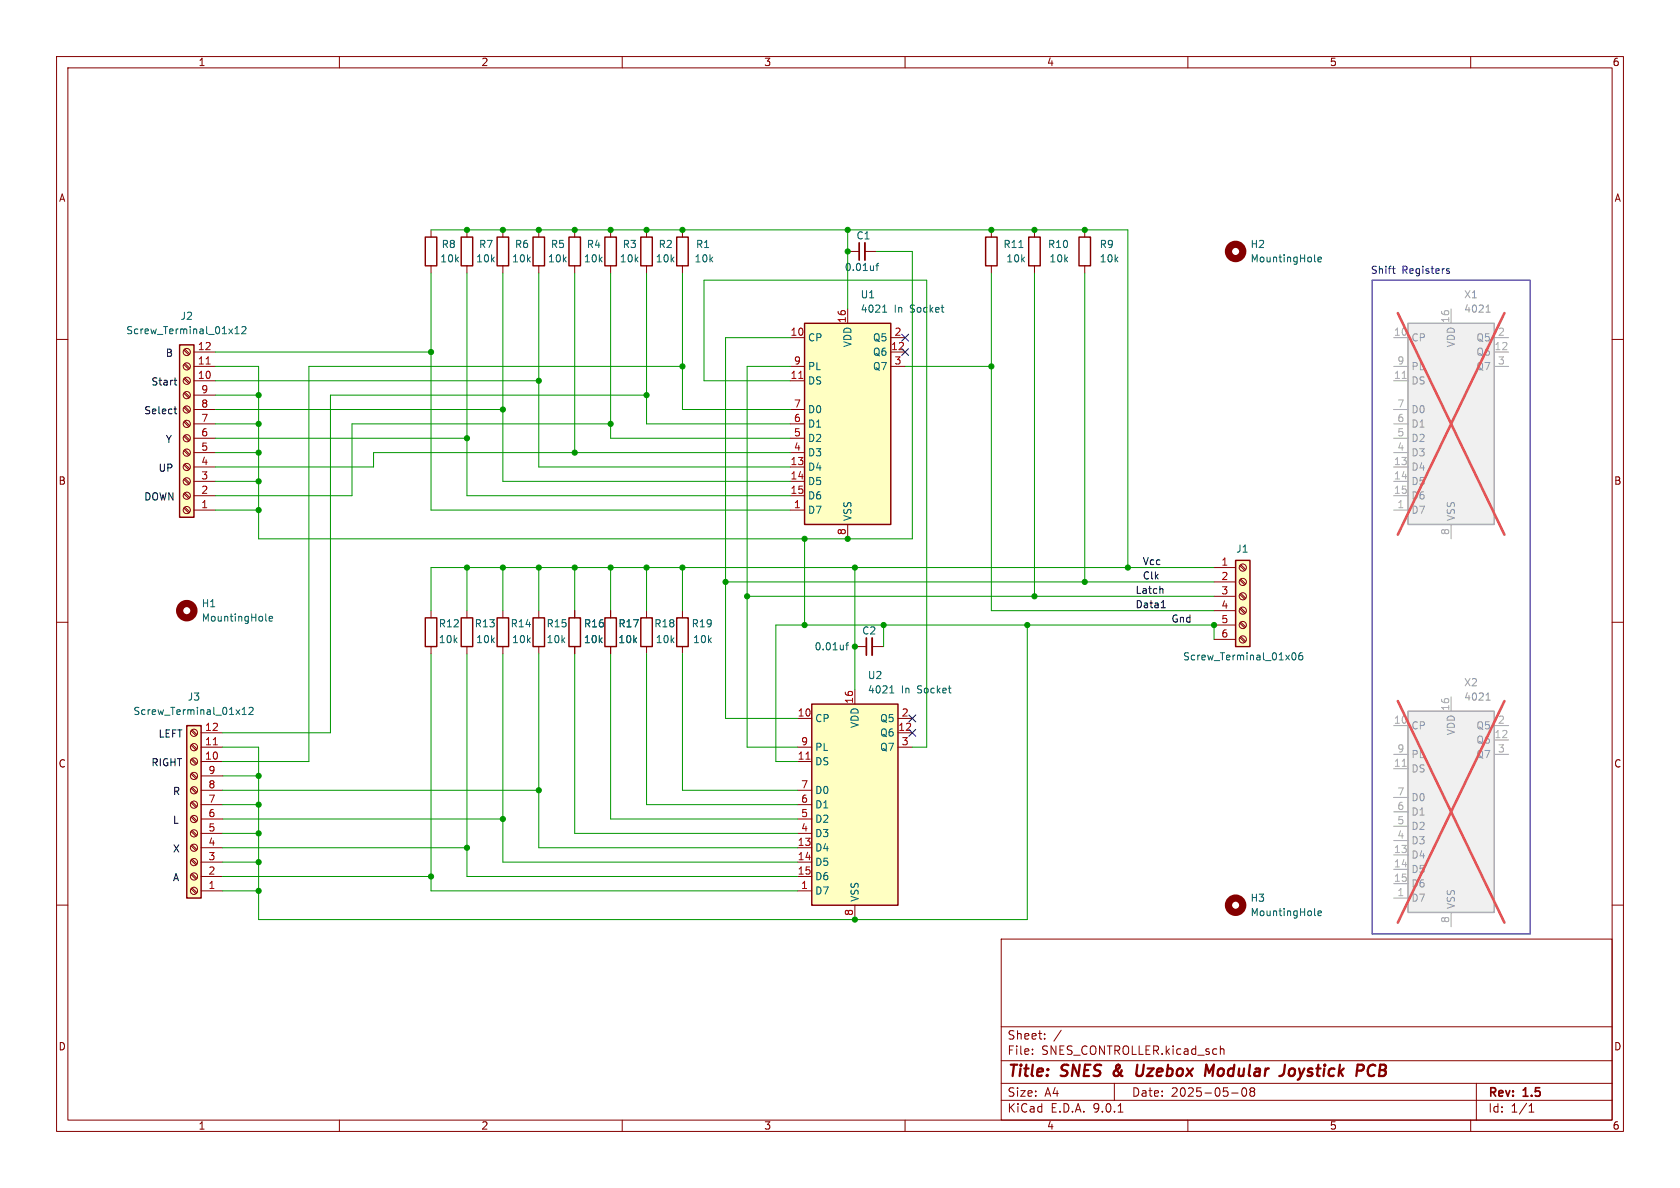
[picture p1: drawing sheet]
<svg xmlns="http://www.w3.org/2000/svg" width="297mm" height="210mm" viewBox="0 0 297 210" stroke-linecap="round" stroke-linejoin="round" font-family="sans-serif">
<g fill="none" stroke="#840000" stroke-width=".18">
<path d="M10 10h277v190h-277zM12 12h273v186h-273zM60 10v2M110 10v2M160 10v2M210 10v2M260 10v2M120.6 40.6v1.3M120.6 47v1.3M10 60h2M285 60h2M10 110h2"/>
<path d="M285 110h2M10 160h2M177 166h108v32h-108zM285 160h2M60 198v2M110 198v2M160 198v2M177 194.5h108M177 191.5h108M177 187.5h108M177 181.5h108M182.5 186.3v.1"/>
<path d="M182.5 185.5v.1M184.7 183.6v.1M184.7 182.8v.1M187.6 182.1l-1.3 2M197 191.5v3M197.7 196.6h.8M210 198v2M215.7 184.9v1.5M215.7 185.5l.3-.1 .3 .1 .1 .9M217.7 193.2h1.2M219.7 192.4l.2-.1a.81 .81 0 0 1 .6 .6 .81 .81 0 0 1-.3 .8l-.2 .1a.81 .81 0 0 1-.3-1.4zM221.2 192.9l-.2-.2 .2-.4 .5 .1 .1 .2-.3 .3"/>
<path d="M221.2 192.9l-.2 .3v.5l.2 .1 .5-.1 .1-.2-.1-.4-.2-.2M221.2 192.9h.3M260 198v2M261 191.5v6.5M270.3 196.6h.9M270.3 195.5l.4-.4v1.5"/>
</g>
<path d="M197 189.4a.53 .53 0 0 0 0 .7M201.1 188.2l-.2 1.6 .1 .3a.66 .66 0 0 0 .9-.1M213.3 188.2l.5 1.4 .8-1.4-.3 2M228.9 189.1a.57 .57 0 0 0-1 .2v.7a.57 .57 0 0 0 1-.2M241.9 189.9a.67 .67 0 0 0 1 .1M243.1 188.4a.73 .73 0 0 0-1.1 .3" fill="none" stroke="#840000" stroke-width=".4"/>
<path d="M119.6 41.9h2.1v5.1h-2.1z" fill="none" stroke="#840000" stroke-width=".25"/>
<path d="M31.7 61h2.6v30.4h-2.6z" fill="#ffffc2"/>
<path d="M31.7 61h2.6v30.4h-2.6z" fill="none" stroke="#840000" stroke-width=".25"/>
<g fill="none" stroke="#840000" stroke-width=".18">
<path d="M32.5 79.7l.9 .8M32.5 77.1l.9 .9M32.5 74.6l.9 .8M32.5 72.1l.9 .8M32.5 69.5l.9 .9M32.5 67l.9 .8M32.5 64.4l.9 .9M32.5 61.9l.9 .8M32.7 79.5l.9 .8M32.7 77l.9 .8M32.7 74.4l.9 .9M32.7 71.9l.9 .8"/>
<path d="M32.7 69.3l.9 .9M32.7 66.8l.9 .8M32.7 64.3l.9 .8M32.7 61.7l.9 .9M34.3 77.5h3.8M34.3 74.9h3.8M34.3 72.4h3.8M34.3 69.9h3.8M34.3 67.3h3.8M34.3 64.8h3.8M34.3 62.2h3.8M32.5 89.8l.9 .9"/>
<path d="M32.5 87.3l.9 .8M32.5 84.8l.9 .8M32.5 82.2l.9 .9M32.7 89.7l.9 .8M32.7 87.1l.9 .9M32.7 84.6l.9 .8M32.7 82l.9 .9M34.3 90.2h3.8M34.3 87.6h3.8M34.3 85.1h3.8M34.3 82.6h3.8M34.3 80h3.8"/>
<circle cx="33" cy="77.5" r=".63"/>
<circle cx="33" cy="69.8" r=".63"/>
<circle cx="33" cy="72.4" r=".63"/>
<circle cx="33" cy="62.2" r=".63"/>
<circle cx="33" cy="67.3" r=".63"/>
<circle cx="33" cy="64.8" r=".63"/>
<circle cx="33" cy="74.9" r=".63"/>
<circle cx="33" cy="82.5" r=".63"/>
<circle cx="33" cy="90.2" r=".63"/>
<circle cx="33" cy="80" r=".63"/>
<circle cx="33" cy="85.1" r=".63"/>
<circle cx="33" cy="87.6" r=".63"/>
</g>
<path d="M36.4 64.4h.8" fill="none" stroke="#a90000" stroke-width=".18"/>
<path d="M41.5 59h.8M41.5 58.1l.4-.4v1.3M42.8 57.9l.4-.2 .3 .4-.8 .9h.8" fill="none" stroke="#006464" stroke-width=".18"/>
<path d="M33 128.3h2.6v30.5h-2.6z" fill="#ffffc2"/>
<path d="M190.8 41.9h2v5.1h-2zM33 128.3h2.6v30.5h-2.6z" fill="none" stroke="#840000" stroke-width=".25"/>
<g fill="none" stroke="#840000" stroke-width=".18">
<path d="M191.8 40.6v1.3M191.8 47v1.3M151.1 114.3h2.1M154.2 114.3h2M33.8 139.4l.8 .8M33.8 136.8l.8 .9M33.8 134.3l.8 .8M33.8 131.7l.8 .9M33.8 129.2l.8 .8M34 139.2l.8 .8M34 136.7l.8 .8M34 134.1l.8 .9"/>
<path d="M34 131.6l.8 .8M34 129l.8 .9M35.6 139.7h3.8M35.6 137.2h3.8M35.6 134.6h3.8M35.6 132.1h3.8M35.6 129.5h3.8M33.8 157.1l.8 .9M33.8 154.6l.8 .8M33.8 152.1l.8 .8M33.8 149.5l.8 .9M33.8 147l.8 .8"/>
<path d="M33.8 144.4l.8 .9M33.8 141.9l.8 .8M34 157l.8 .8M34 154.4l.8 .9M34 151.9l.8 .8M34 149.4l.8 .8M34 146.8l.8 .9M34 144.3l.8 .8M34 141.7l.8 .9M35.6 157.5h3.8M35.6 154.9h3.8M35.6 152.4h3.8"/>
<path d="M35.6 149.9h3.8M35.6 147.3h3.8M35.6 144.8h3.8M35.6 142.2h3.8"/>
<circle cx="34.3" cy="134.6" r=".63"/>
<circle cx="34.3" cy="139.7" r=".63"/>
<circle cx="34.3" cy="129.5" r=".63"/>
<circle cx="34.3" cy="137.2" r=".63"/>
<circle cx="34.3" cy="132.1" r=".63"/>
<circle cx="34.3" cy="142.2" r=".63"/>
<circle cx="34.3" cy="157.5" r=".63"/>
<circle cx="34.3" cy="152.4" r=".63"/>
<circle cx="34.3" cy="149.9" r=".63"/>
<circle cx="34.3" cy="154.9" r=".63"/>
<circle cx="34.3" cy="147.3" r=".63"/>
<circle cx="34.3" cy="144.8" r=".63"/>
</g>
<path d="M37.7 131.7h.7" fill="none" stroke="#a90000" stroke-width=".18"/>
<path d="M232.4 46.1l.2 .2M233 45.9l.6-.1-.1-.3h-.3l-.2 .1 .1 .6h.4M149.5 114h.5M150 113.6l-.3 .2v1.1M42.8 126.3h.7M42.8 125.4l.4-.4v1.3M44 125.2l.5-.2 .3 .4-.8 .9h.8" fill="none" stroke="#006464" stroke-width=".18"/>
<circle cx="218.4" cy="44.4" r="1.27" fill="none" stroke="#840000" stroke-width="1.3"/>
<path d="M153.2 112.8v3" fill="none" stroke="#840000" stroke-width=".3"/>
<path d="M154.2 112.8v3" fill="none" stroke="#840000" stroke-width=".33"/>
<path d="M143.5 124.5h15.2v35.5h-15.2z" fill="#ffffc2"/>
<path d="M143.5 124.5h15.2v35.5h-15.2z" fill="none" stroke="#840000" stroke-width=".25"/>
<g fill="none" stroke="#840000" stroke-width=".18">
<path d="M141 127h2.5M141 132.1h2.5M141 134.6h2.5M141 139.7h2.5M151.1 121.9v2.6M158.7 127h2.6M158.7 132.1h2.6M158.7 129.5h2.6M141 142.2h2.5M141 144.8h2.5M141 147.3h2.5M141 149.9h2.5"/>
<path d="M141 152.4h2.5M141 154.9h2.5M141 157.5h2.5M151.1 160v2.6"/>
</g>
<path d="M142.5 134.2h.7" fill="none" stroke="#a90000" stroke-width=".18"/>
<path d="M157.3 122.5h.7M157.4 121.5l.3-.3v1.3M232.4 161.7l.2 .2M233 161.4l.6-.1-.1-.2-.3-.1-.2 .2 .1 .6h.4" fill="none" stroke="#006464" stroke-width=".18"/>
<circle cx="218.4" cy="160" r="1.27" fill="none" stroke="#840000" stroke-width="1.3"/>
<path d="M248.9 125.7h15.3v35.6h-15.3z" fill="#f0f0f0"/>
<path d="M248.9 125.7h15.3v35.6h-15.3z" fill="none" stroke="#a1a1a1" stroke-width=".25"/>
<g fill="none" stroke="#a1a1a1" stroke-width=".18">
<path d="M246.4 128.3h2.5M246.4 133.4h2.5M246.4 135.9h2.5M256.5 123.2v2.5M264.2 128.3h2.5M264.2 133.4h2.5M264.2 130.8h2.5M246.4 141h2.5M246.4 143.5h2.5M246.4 146.1h2.5M246.4 148.6h2.5M246.4 151.1h2.5"/>
<path d="M246.4 153.7h2.5M246.4 156.2h2.5M246.4 158.8h2.5M256.5 161.3v2.5"/>
</g>
<path d="M247.9 135.5h.7" fill="none" stroke="#aaa" stroke-width=".18"/>
<path d="M262.7 123.8h.7M262.8 122.8l.3-.3v1.3" fill="none" stroke="#989898" stroke-width=".18"/>
<path d="M247.1 123.9l18.9 39.2M266 123.9l-18.9 39.2" fill="none" stroke="#e65255" stroke-width=".46"/>
<path d="M248.9 57.2h15.3v35.5h-15.3z" fill="#f0f0f0"/>
<path d="M248.9 57.2h15.3v35.5h-15.3z" fill="none" stroke="#a1a1a1" stroke-width=".25"/>
<g fill="none" stroke="#a1a1a1" stroke-width=".18">
<path d="M246.4 59.7h2.5M256.5 54.6v2.6M264.2 59.7h2.5M246.4 64.8h2.5M246.4 67.3h2.5M246.4 72.4h2.5M246.4 74.9h2.5M246.4 77.5h2.5M264.2 64.8h2.5M264.2 62.2h2.5M246.4 80h2.5M246.4 82.6h2.5"/>
<path d="M246.4 85.1h2.5M246.4 87.6h2.5M246.4 90.2h2.5M256.5 92.7v2.6"/>
</g>
<path d="M247.9 66.9h.7" fill="none" stroke="#aaa" stroke-width=".18"/>
<path d="M262.7 55.2h.7M262.8 54.2l.3-.3v1.3" fill="none" stroke="#989898" stroke-width=".18"/>
<path d="M247.1 55.3l18.9 39.2M266 55.3l-18.9 39.2" fill="none" stroke="#e65255" stroke-width=".46"/>
<path d="M81.5 41.9h2.1v5.1h-2.1zM87.9 41.9h2v5.1h-2zM94.2 41.9h2.1v5.1h-2.1zM100.6 41.9h2v5.1h-2zM106.9 41.9h2.1v5.1h-2.1z" fill="none" stroke="#840000" stroke-width=".25"/>
<path d="M82.5 40.6v1.3M82.5 47v1.3M88.9 40.6v1.3M88.9 47v1.3M95.2 40.6v1.3M95.2 47v1.3M101.6 40.6v1.3M101.6 47v1.3M107.9 40.6v1.3M107.9 47v1.3" fill="none" stroke="#840000" stroke-width=".18"/>
<path d="M218.4 99.1h2.6v15.2h-2.6z" fill="#ffffc2"/>
<path d="M75.2 41.9h2v5.1h-2zM113.3 41.9h2v5.1h-2zM218.4 99.1h2.6v15.2h-2.6zM81.5 109.2h2.1v5.1h-2.1zM87.9 109.2h2v5.1h-2zM94.2 109.2h2.1v5.1h-2.1zM100.6 109.2h2v5.1h-2zM106.9 109.2h2.1v5.1h-2.1zM113.3 109.2h2v5.1h-2zM119.6 109.2h2.1v5.1h-2.1z" fill="none" stroke="#840000" stroke-width=".25"/>
<g fill="none" stroke="#840000" stroke-width=".18">
<path d="M76.2 40.6v1.3M76.2 47v1.3M114.3 40.6v1.3M114.3 47v1.3M219.2 100l.8 .8M219.4 99.8l.8 .9M82.5 108v1.2M82.5 114.3v1.3M88.9 108v1.2M88.9 114.3v1.3M95.2 108v1.2M95.2 114.3v1.3"/>
<path d="M101.6 108v1.2M101.6 114.3v1.3M107.9 108v1.2M107.9 114.3v1.3M114.3 108v1.2M114.3 114.3v1.3M120.6 108v1.2M120.6 114.3v1.3M214.6 100.3h3.8M214.6 102.9h3.8M214.6 105.4h3.8M214.6 108h3.8"/>
<path d="M214.6 110.5h3.8M214.6 113h3.8M219.2 102.5l.8 .9M219.2 105.1l.8 .8M219.2 107.6l.8 .9M219.2 110.2l.8 .8M219.2 112.7l.8 .8M219.4 102.4l.8 .8M219.4 104.9l.8 .8M219.4 107.4l.8 .9M219.4 110l.8 .8M219.4 112.5l.8 .9"/>
<circle cx="219.7" cy="102.9" r=".63"/>
<circle cx="219.7" cy="110.5" r=".63"/>
<circle cx="219.7" cy="105.4" r=".63"/>
<circle cx="219.7" cy="100.3" r=".63"/>
<circle cx="219.7" cy="107.9" r=".63"/>
<circle cx="219.7" cy="113" r=".63"/>
</g>
<path d="M228.5 115.5l.2-.1a.68 .68 0 0 1 .4 .6 .68 .68 0 0 1-.4 .7l-.2-.2-.1-.3zM230.2 115.4h-.4a.86 .86 0 0 0 0 1.3l.5-.2v-.4l-.2-.2h-.3l-.2 .2" fill="none" stroke="#006464" stroke-width=".18"/>
<path d="M142.2 57.2h15.3v35.5h-15.3z" fill="#ffffc2"/>
<path d="M142.2 57.2h15.3v35.5h-15.3zM174.2 41.9h2.1v5.1h-2.1zM181.9 41.9h2v5.1h-2zM75.2 109.2h2v5.1h-2z" fill="none" stroke="#840000" stroke-width=".25"/>
<g fill="none" stroke="#840000" stroke-width=".18">
<path d="M139.7 59.7h2.5M149.9 54.6v2.6M149.9 44.5h2M152.9 44.5h2M157.5 59.7h2.5M175.3 40.6v1.3M175.3 47v1.3M182.9 40.6v1.3M182.9 47v1.3M139.7 64.8h2.5M139.7 67.3h2.5M139.7 72.4h2.5"/>
<path d="M139.7 74.9h2.5M139.7 77.5h2.5M157.5 64.8h2.5M157.5 62.2h2.5M139.7 80h2.5M139.7 82.6h2.5M139.7 85.1h2.5M139.7 87.6h2.5M139.7 90.2h2.5M149.9 92.7v2.6M76.2 108v1.2M76.2 114.3v1.3"/>
<path d="M101.6 108v1.2M101.6 114.3v1.3M107.9 108v1.2M107.9 114.3v1.3"/>
</g>
<path d="M141.2 66.9h.7" fill="none" stroke="#a90000" stroke-width=".18"/>
<path d="M154.8 47h.5M155.3 46.6l-.3 .1v1.1M156 55.2h.8M156.2 54.2l.2-.3v1.3M180.1 43.8h.8M47 109.6l.2 .2M47.6 109.4l.6-.1-.1-.3h-.3l-.2 .1v.6h.5" fill="none" stroke="#006464" stroke-width=".18"/>
<path d="M151.9 42.9v3.1" fill="none" stroke="#840000" stroke-width=".3"/>
<path d="M152.9 42.9v3.1" fill="none" stroke="#840000" stroke-width=".33"/>
<circle cx="33" cy="107.9" r="1.27" fill="none" stroke="#840000" stroke-width="1.3"/>
<path d="M30.8 67.2h.4M30.8 72.3h.4M30.9 67.9l.3 .2M30.9 71.9v1.1l.3 .1M205.3 107.4h.7M205.4 104.1l.2 .1v.7M205.5 106.3l.2-.1v1.2" fill="none" stroke="#0f0f0f" stroke-width=".18"/>
<path d="M242.6 49.5h27.9v115.6h-27.9zM246.2 47.5h.4M246.3 48.2l.3 .1M255.8 47.5h.4M255.8 47.9l.5 .2-.1 .2h-.4" fill="none" stroke="#0000c2" stroke-width=".18"/>
<g fill="none" stroke="#009600" stroke-width=".18">
<path d="M76.2 48.3v41.9h63.5M76.2 40.6h123.2v59.7M82.5 48.3v39.3h57.2M88.9 48.3v36.8h50.8M95.2 48.3v34.3h44.5M101.6 48.3v31.7M107.9 48.3v29.2h31.8M114.3 48.3v26.6h25.4M120.6 48.3v24.1h19.1M139.7 59.7h-11.4v67.3h12.7M149.9 40.6v14M154.9 44.5h6.4v50.8h-115.6v-30.5h-7.6"/>
<path d="M175.3 48.3v59.7h39.3M182.9 48.3v57.1M191.8 48.3v54.6M38.1 77.5h44.4M38.1 72.4h50.8M38.1 67.3h57.1M38.1 74.9h7.6M38.1 69.9h7.6M38.1 62.2h38.1M107.9 74.9h-45.7v12.7h-24.1M114.3 69.9h-55.9v59.6h-19M120.6 64.8h-66v69.8h-15.2"/>
<path d="M139.7 64.8h-7.6v67.3h8.9M139.7 67.3h-15.2v-17.8h39.3v82.6h-2.5M160 64.8h15.3M38.1 80h7.6M38.1 85.1h7.6M38.1 90.2h7.6M139.7 80h-73.7v2.6h-27.9M142.2 95.3v15.2M76.2 115.6v41.9h64.8M82.5 100.3v7.7M82.5 115.6v39.3h58.5M88.9 115.6v36.8h52.1"/>
<path d="M88.9 100.3v7.7M95.2 100.3v7.7M95.2 115.6v34.3h45.8M101.6 115.6v31.7h39.4M101.6 100.3v7.7M107.9 115.6v29.2h33.1M107.9 100.3v7.7M114.3 115.6v26.6h26.7M114.3 100.3v7.7M120.6 115.6v24.1h20.4M120.6 100.3v7.7M128.3 102.9h86.3"/>
<path d="M132.1 105.4h82.5M151.1 100.3v21.6M156.2 110.5v3.8M181.6 110.5v52.1h-135.9v-30.5h-6.3M214.6 113v-2.5h-77.4v24.1h3.8M214.6 100.3h-138.4v7.7M39.4 139.7h55.8M39.4 137.2h6.3M39.4 147.3h6.3M39.4 142.2h6.3M39.4 144.8h49.5M39.4 149.9h43.1"/>
<path d="M39.4 154.9h36.8M39.4 152.4h6.3M39.4 157.5h6.3"/>
</g>
<path d="M159.4 59.1l1.2 1.2M160.6 59.1l-1.2 1.2M159.4 61.6l1.2 1.2M160.6 61.6l-1.2 1.2M160.7 126.4l1.2 1.2M160.7 128.9l1.2 1.2M161.9 126.4l-1.2 1.2M161.9 128.9l-1.2 1.2" fill="none" stroke="#000084" stroke-width=".18"/>
<g fill="#009600" stroke="#009600" stroke-width=".18">
<circle cx="114.3" cy="100.3" r=".46"/>
<circle cx="101.6" cy="100.3" r=".46"/>
<circle cx="95.2" cy="100.3" r=".46"/>
<circle cx="107.9" cy="100.3" r=".46"/>
<circle cx="132.1" cy="105.4" r=".46"/>
<circle cx="156.2" cy="110.5" r=".46"/>
<circle cx="142.2" cy="110.5" r=".46"/>
<circle cx="128.3" cy="102.9" r=".46"/>
<circle cx="151.1" cy="114.3" r=".46"/>
<circle cx="120.6" cy="100.3" r=".46"/>
<circle cx="114.3" cy="69.9" r=".46"/>
<circle cx="120.6" cy="64.8" r=".46"/>
<circle cx="107.9" cy="74.9" r=".46"/>
<circle cx="45.7" cy="85.1" r=".46"/>
<circle cx="45.7" cy="90.2" r=".46"/>
<circle cx="45.7" cy="157.5" r=".46"/>
<circle cx="76.2" cy="154.9" r=".46"/>
<circle cx="82.5" cy="149.9" r=".46"/>
<circle cx="45.7" cy="147.3" r=".46"/>
<circle cx="45.7" cy="142.2" r=".46"/>
<circle cx="45.7" cy="137.2" r=".46"/>
<circle cx="45.7" cy="152.4" r=".46"/>
<circle cx="45.7" cy="80" r=".46"/>
<circle cx="88.9" cy="100.3" r=".46"/>
<circle cx="82.5" cy="100.3" r=".46"/>
<circle cx="76.2" cy="62.2" r=".46"/>
<circle cx="88.9" cy="72.4" r=".46"/>
<circle cx="82.5" cy="77.5" r=".46"/>
<circle cx="45.7" cy="69.9" r=".46"/>
<circle cx="45.7" cy="74.9" r=".46"/>
<circle cx="175.3" cy="40.6" r=".46"/>
<circle cx="191.8" cy="40.6" r=".46"/>
<circle cx="182.9" cy="40.6" r=".46"/>
<circle cx="182.9" cy="105.4" r=".46"/>
<circle cx="175.3" cy="64.8" r=".46"/>
<circle cx="191.8" cy="102.9" r=".46"/>
<circle cx="181.6" cy="110.5" r=".46"/>
<circle cx="199.4" cy="100.3" r=".46"/>
<circle cx="214.6" cy="110.5" r=".46"/>
<circle cx="101.6" cy="40.6" r=".46"/>
<circle cx="95.2" cy="40.6" r=".46"/>
<circle cx="107.9" cy="40.6" r=".46"/>
<circle cx="101.6" cy="80" r=".46"/>
<circle cx="95.2" cy="67.3" r=".46"/>
<circle cx="88.9" cy="40.6" r=".46"/>
<circle cx="114.3" cy="40.6" r=".46"/>
<circle cx="120.6" cy="40.6" r=".46"/>
<circle cx="82.5" cy="40.6" r=".46"/>
<circle cx="151.1" cy="162.6" r=".46"/>
<circle cx="95.2" cy="139.7" r=".46"/>
<circle cx="88.9" cy="144.8" r=".46"/>
<circle cx="149.9" cy="95.3" r=".46"/>
<circle cx="142.2" cy="95.3" r=".46"/>
<circle cx="151.1" cy="100.3" r=".46"/>
<circle cx="149.9" cy="40.6" r=".46"/>
<circle cx="149.9" cy="44.5" r=".46"/>
</g>
<g font-size="2.8" fill="#840000">
<text x="178" y="190.9">Title:</text>
<text x="187.7" y="190.9">SNES</text>
<text x="197.7" y="190.9">&amp;</text>
<text x="202.5" y="190.9">Uzebox</text>
<text x="215.5" y="190.9">Modular</text>
<text x="229.6" y="190.9">Joystick</text>
<text x="243.8" y="190.9">PCB</text>
</g>
<g font-size="2.1" fill="#840000">
<text x="178" y="184">Sheet:</text>
<text x="178" y="186.7">File:</text>
<text x="184.1" y="186.7">SNES_CONTROLLER.kicad_sch</text>
<text x="178" y="196.9">KiCad</text>
<text x="178" y="194.1">Size:</text>
<text x="184.7" y="194.1">A4</text>
<text x="185.7" y="196.9">E.D.A.</text>
<text x="193.3" y="196.9">9.0.1</text>
<text x="200" y="194.1">Date:</text>
<text x="207" y="194.1">2025-05-08</text>
<text x="263" y="194.3">Rev:</text>
<text x="263" y="196.9">Id:</text>
<text x="267.1" y="196.9">1/1</text>
<text x="269.4" y="194.3">1.5</text>
</g>
<g font-size="1.8" fill="#840000">
<text x="35" y="11.9">1</text>
<text x="85" y="11.9">2</text>
<text x="135" y="11.9">3</text>
<text x="185" y="11.9">4</text>
<text x="235" y="11.9">5</text>
<text x="285" y="11.9">6</text>
<text x="10.3" y="35.9">A</text>
<text x="285.3" y="35.9">A</text>
<text x="10.3" y="85.9">B</text>
<text x="285.3" y="85.9">B</text>
<text x="10.3" y="135.9">C</text>
<text x="285.3" y="135.9">C</text>
<text x="10.3" y="185.9">D</text>
<text x="285.3" y="185.9">D</text>
<text x="35" y="199.9">1</text>
<text x="85" y="199.9">2</text>
<text x="135" y="199.9">3</text>
<text x="185" y="199.9">4</text>
<text x="235" y="199.9">5</text>
<text x="285" y="199.9">6</text>
</g>
<g font-size="1.8" fill="#006464">
<text x="77.7" y="46.6">10k</text>
<text x="78" y="44">R8</text>
<text x="84.1" y="46.6">10k</text>
<text x="84.6" y="44">R7</text>
<text x="90.4" y="46.6">10k</text>
<text x="90.9" y="44">R6</text>
<text x="96.8" y="46.6">10k</text>
<text x="97.3" y="44">R5</text>
<text x="103.1" y="46.6">10k</text>
<text x="103.6" y="44">R4</text>
<text x="109.5" y="46.6">10k</text>
<text x="110" y="44">R3</text>
<text x="115.8" y="46.6">10k</text>
<text x="116.3" y="44">R2</text>
<text x="122.7" y="46.6">10k</text>
<text x="122.9" y="44">R1</text>
<text x="151.3" y="42.5">C1</text>
<text x="177.3" y="44">R11</text>
<text x="177.8" y="46.6">10k</text>
<text x="185.2" y="44">R10</text>
<text x="185.4" y="46.6">10k</text>
<text x="194.3" y="44">R9</text>
<text x="194.3" y="46.6">10k</text>
<text x="221" y="44">H2</text>
<text x="221" y="46.6">MountingHole</text>
<text x="149.2" y="48.1">0.01uf</text>
<text x="152.1" y="52.9">U1</text>
<text x="22.2" y="59.3">Screw_Terminal_01x12</text>
<text x="31.8" y="56.7">J2</text>
<text x="152.1" y="55.5">4021</text>
<text x="158.1" y="55.5">In</text>
<text x="161" y="55.5">Socket</text>
<text x="142.7" y="60.6">CP</text>
<text x="142.7" y="65.6">PL</text>
<text x="150.7" y="61.5" transform="rotate(-90 150.7 61.5)">VDD</text>
<text x="154.2" y="60.6">Q5</text>
<text x="154.2" y="63.1">Q6</text>
<text x="154.2" y="65.6">Q7</text>
<text x="142.7" y="68.2">DS</text>
<text x="142.7" y="73.3">D0</text>
<text x="142.7" y="75.8">D1</text>
<text x="142.7" y="78.3">D2</text>
<text x="142.7" y="80.9">D3</text>
<text x="142.7" y="83.4">D4</text>
<text x="142.7" y="86">D5</text>
<text x="142.7" y="88.5">D6</text>
<text x="142.7" y="91">D7</text>
<text x="150.7" y="92.2" transform="rotate(-90 150.7 92.2)">VSS</text>
<text x="218.4" y="97.9">J1</text>
<text x="35.6" y="107.5">H1</text>
<text x="35.6" y="110.1">MountingHole</text>
<text x="77.5" y="113.9">10k</text>
<text x="77.5" y="111.1">R12</text>
<text x="83.8" y="111.1">R13</text>
<text x="84.1" y="113.9">10k</text>
<text x="90.2" y="111.1">R14</text>
<text x="90.4" y="113.9">10k</text>
<text x="96.5" y="113.9">10k</text>
<text x="96.5" y="111.1">R15</text>
<text x="103.1" y="113.9">10k</text>
<text x="103.1" y="111.1">R16</text>
<text x="109.2" y="113.9">10k</text>
<text x="109.2" y="111.1">R17</text>
<text x="115.6" y="111.1">R18</text>
<text x="115.8" y="113.9">10k</text>
<text x="122.2" y="111.1">R19</text>
<text x="122.4" y="113.9">10k</text>
<text x="152.3" y="112.4">C2</text>
<text x="143.9" y="115.2">0.01uf</text>
<text x="209.1" y="116.9">Screw_Terminal_01x06</text>
<text x="33.1" y="124.1">J3</text>
<text x="153.3" y="122.8">4021</text>
<text x="153.3" y="120.2">U2</text>
<text x="159.3" y="122.8">In</text>
<text x="162.3" y="122.8">Socket</text>
<text x="23.5" y="126.6">Screw_Terminal_01x12</text>
<text x="144" y="127.9">CP</text>
<text x="152" y="128.8" transform="rotate(-90 152 128.8)">VDD</text>
<text x="155.5" y="127.9">Q5</text>
<text x="155.5" y="130.4">Q6</text>
<text x="144" y="132.9">PL</text>
<text x="144" y="135.5">DS</text>
<text x="155.5" y="132.9">Q7</text>
<text x="144" y="140.6">D0</text>
<text x="144" y="143.1">D1</text>
<text x="144" y="145.6">D2</text>
<text x="144" y="148.2">D3</text>
<text x="144" y="150.7">D4</text>
<text x="144" y="153.3">D5</text>
<text x="144" y="155.8">D6</text>
<text x="144" y="158.3">D7</text>
<text x="152" y="159.5" transform="rotate(-90 152 159.5)">VSS</text>
<text x="221" y="159.6">H3</text>
<text x="221" y="162.2">MountingHole</text>
</g>
<g font-size="1.8" fill="#0000c2">
<text x="242.3" y="48.6">Shift</text>
<text x="247.8" y="48.6">Registers</text>
</g>
<g font-size="1.8" fill="#989898">
<text x="258.7" y="52.9">X1</text>
<text x="258.7" y="55.5">4021</text>
<text x="249.4" y="60.6">CP</text>
<text x="249.4" y="65.6">PL</text>
<text x="257.4" y="61.5" transform="rotate(-90 257.4 61.5)">VDD</text>
<text x="260.9" y="60.6">Q5</text>
<text x="260.9" y="63.1">Q6</text>
<text x="260.9" y="65.6">Q7</text>
<text x="249.4" y="68.2">DS</text>
<text x="249.4" y="73.3">D0</text>
<text x="249.4" y="75.8">D1</text>
<text x="249.4" y="78.3">D2</text>
<text x="249.4" y="80.9">D3</text>
<text x="249.4" y="83.4">D4</text>
<text x="249.4" y="86">D5</text>
<text x="249.4" y="88.5">D6</text>
<text x="249.4" y="91">D7</text>
<text x="257.4" y="92.2" transform="rotate(-90 257.4 92.2)">VSS</text>
<text x="258.7" y="121.5">X2</text>
<text x="258.7" y="124.1">4021</text>
<text x="249.4" y="129.1">CP</text>
<text x="257.4" y="130.1" transform="rotate(-90 257.4 130.1)">VDD</text>
<text x="260.9" y="129.1">Q5</text>
<text x="260.9" y="131.7">Q6</text>
<text x="249.4" y="134.2">PL</text>
<text x="249.4" y="136.8">DS</text>
<text x="260.9" y="134.2">Q7</text>
<text x="249.4" y="141.8">D0</text>
<text x="249.4" y="144.4">D1</text>
<text x="249.4" y="146.9">D2</text>
<text x="249.4" y="149.5">D3</text>
<text x="249.4" y="152">D4</text>
<text x="249.4" y="154.5">D5</text>
<text x="249.4" y="157.1">D6</text>
<text x="249.4" y="159.6">D7</text>
<text x="257.4" y="160.8" transform="rotate(-90 257.4 160.8)">VSS</text>
</g>
<g font-size="1.8" fill="#a90000">
<text x="139.7" y="59.4">10</text>
<text x="149.6" y="57.2" transform="rotate(-90 149.6 57.2)">16</text>
<text x="158" y="59.4">2</text>
<text x="34.9" y="64.5">11</text>
<text x="34.9" y="62">12</text>
<text x="140.3" y="64.5">9</text>
<text x="157.4" y="62">12</text>
<text x="158" y="64.5">3</text>
<text x="34.9" y="67.1">10</text>
<text x="35.5" y="69.6">9</text>
<text x="139.7" y="67.1">11</text>
<text x="35.5" y="77.2">6</text>
<text x="35.5" y="74.7">7</text>
<text x="35.5" y="72.1">8</text>
<text x="140.3" y="72.1">7</text>
<text x="140.3" y="74.7">6</text>
<text x="140.3" y="77.2">5</text>
<text x="35.5" y="82.3">4</text>
<text x="35.5" y="79.8">5</text>
<text x="139.7" y="82.3">13</text>
<text x="140.3" y="79.8">4</text>
<text x="35.5" y="89.9">1</text>
<text x="35.5" y="87.4">2</text>
<text x="35.5" y="84.8">3</text>
<text x="139.7" y="84.8">14</text>
<text x="139.7" y="87.4">15</text>
<text x="140.3" y="89.9">1</text>
<text x="149.6" y="94.7" transform="rotate(-90 149.6 94.7)">8</text>
<text x="215.8" y="100.1">1</text>
<text x="215.8" y="102.6">2</text>
<text x="215.8" y="105.2">3</text>
<text x="215.8" y="107.7">4</text>
<text x="215.8" y="110.2">5</text>
<text x="215.8" y="112.8">6</text>
<text x="150.9" y="124.5" transform="rotate(-90 150.9 124.5)">16</text>
<text x="36.2" y="131.8">11</text>
<text x="36.2" y="129.3">12</text>
<text x="140.9" y="126.7">10</text>
<text x="141.5" y="131.8">9</text>
<text x="158.7" y="129.3">12</text>
<text x="159.3" y="126.7">2</text>
<text x="159.3" y="131.8">3</text>
<text x="36.2" y="134.4">10</text>
<text x="36.8" y="136.9">9</text>
<text x="140.9" y="134.4">11</text>
<text x="36.8" y="142">7</text>
<text x="36.8" y="139.4">8</text>
<text x="141.5" y="139.4">7</text>
<text x="141.5" y="142">6</text>
<text x="36.8" y="149.6">4</text>
<text x="36.8" y="147.1">5</text>
<text x="36.8" y="144.5">6</text>
<text x="140.9" y="149.6">13</text>
<text x="141.5" y="144.5">5</text>
<text x="141.5" y="147.1">4</text>
<text x="36.8" y="154.7">2</text>
<text x="36.8" y="152.1">3</text>
<text x="140.9" y="152.1">14</text>
<text x="140.9" y="154.7">15</text>
<text x="36.8" y="157.2">1</text>
<text x="141.5" y="157.2">1</text>
<text x="150.9" y="162" transform="rotate(-90 150.9 162)">8</text>
</g>
<g font-size="1.8" fill="#aaa">
<text x="246.3" y="59.4">10</text>
<text x="256.3" y="57.2" transform="rotate(-90 256.3 57.2)">16</text>
<text x="264.7" y="59.4">2</text>
<text x="246.9" y="64.5">9</text>
<text x="264.1" y="62">12</text>
<text x="264.7" y="64.5">3</text>
<text x="246.3" y="67.1">11</text>
<text x="246.9" y="72.1">7</text>
<text x="246.9" y="74.7">6</text>
<text x="246.9" y="77.2">5</text>
<text x="246.3" y="82.3">13</text>
<text x="246.9" y="79.8">4</text>
<text x="246.3" y="84.8">14</text>
<text x="246.3" y="87.4">15</text>
<text x="246.9" y="89.9">1</text>
<text x="256.3" y="94.7" transform="rotate(-90 256.3 94.7)">8</text>
<text x="256.3" y="125.8" transform="rotate(-90 256.3 125.8)">16</text>
<text x="246.3" y="128">10</text>
<text x="264.1" y="130.6">12</text>
<text x="264.7" y="128">2</text>
<text x="246.3" y="135.6">11</text>
<text x="246.9" y="133.1">9</text>
<text x="264.7" y="133.1">3</text>
<text x="246.9" y="140.7">7</text>
<text x="246.9" y="143.3">6</text>
<text x="246.9" y="145.8">5</text>
<text x="246.9" y="148.3">4</text>
<text x="246.3" y="150.9">13</text>
<text x="246.3" y="153.4">14</text>
<text x="246.3" y="156">15</text>
<text x="246.9" y="158.5">1</text>
<text x="256.3" y="163.3" transform="rotate(-90 256.3 163.3)">8</text>
</g>
<g font-size="1.8" fill="#0f0f0f">
<text x="29.2" y="63.2">B</text>
<text x="26.7" y="68.2">Start</text>
<text x="25.4" y="73.3">Select</text>
<text x="27.9" y="83.5">UP</text>
<text x="29.2" y="78.4">Y</text>
<text x="25.4" y="88.6">DOWN</text>
<text x="201.9" y="100">Vcc</text>
<text x="200.7" y="105.1">Latch</text>
<text x="200.7" y="107.6">Data1</text>
<text x="201.9" y="102.5">Clk</text>
<text x="207" y="110.1">Gnd</text>
<text x="27.9" y="130.5">LEFT</text>
<text x="26.7" y="135.5">RIGHT</text>
<text x="30.5" y="140.6">R</text>
<text x="30.5" y="145.7">L</text>
<text x="30.5" y="150.8">X</text>
<text x="30.5" y="155.9">A</text>
</g>
</svg>
